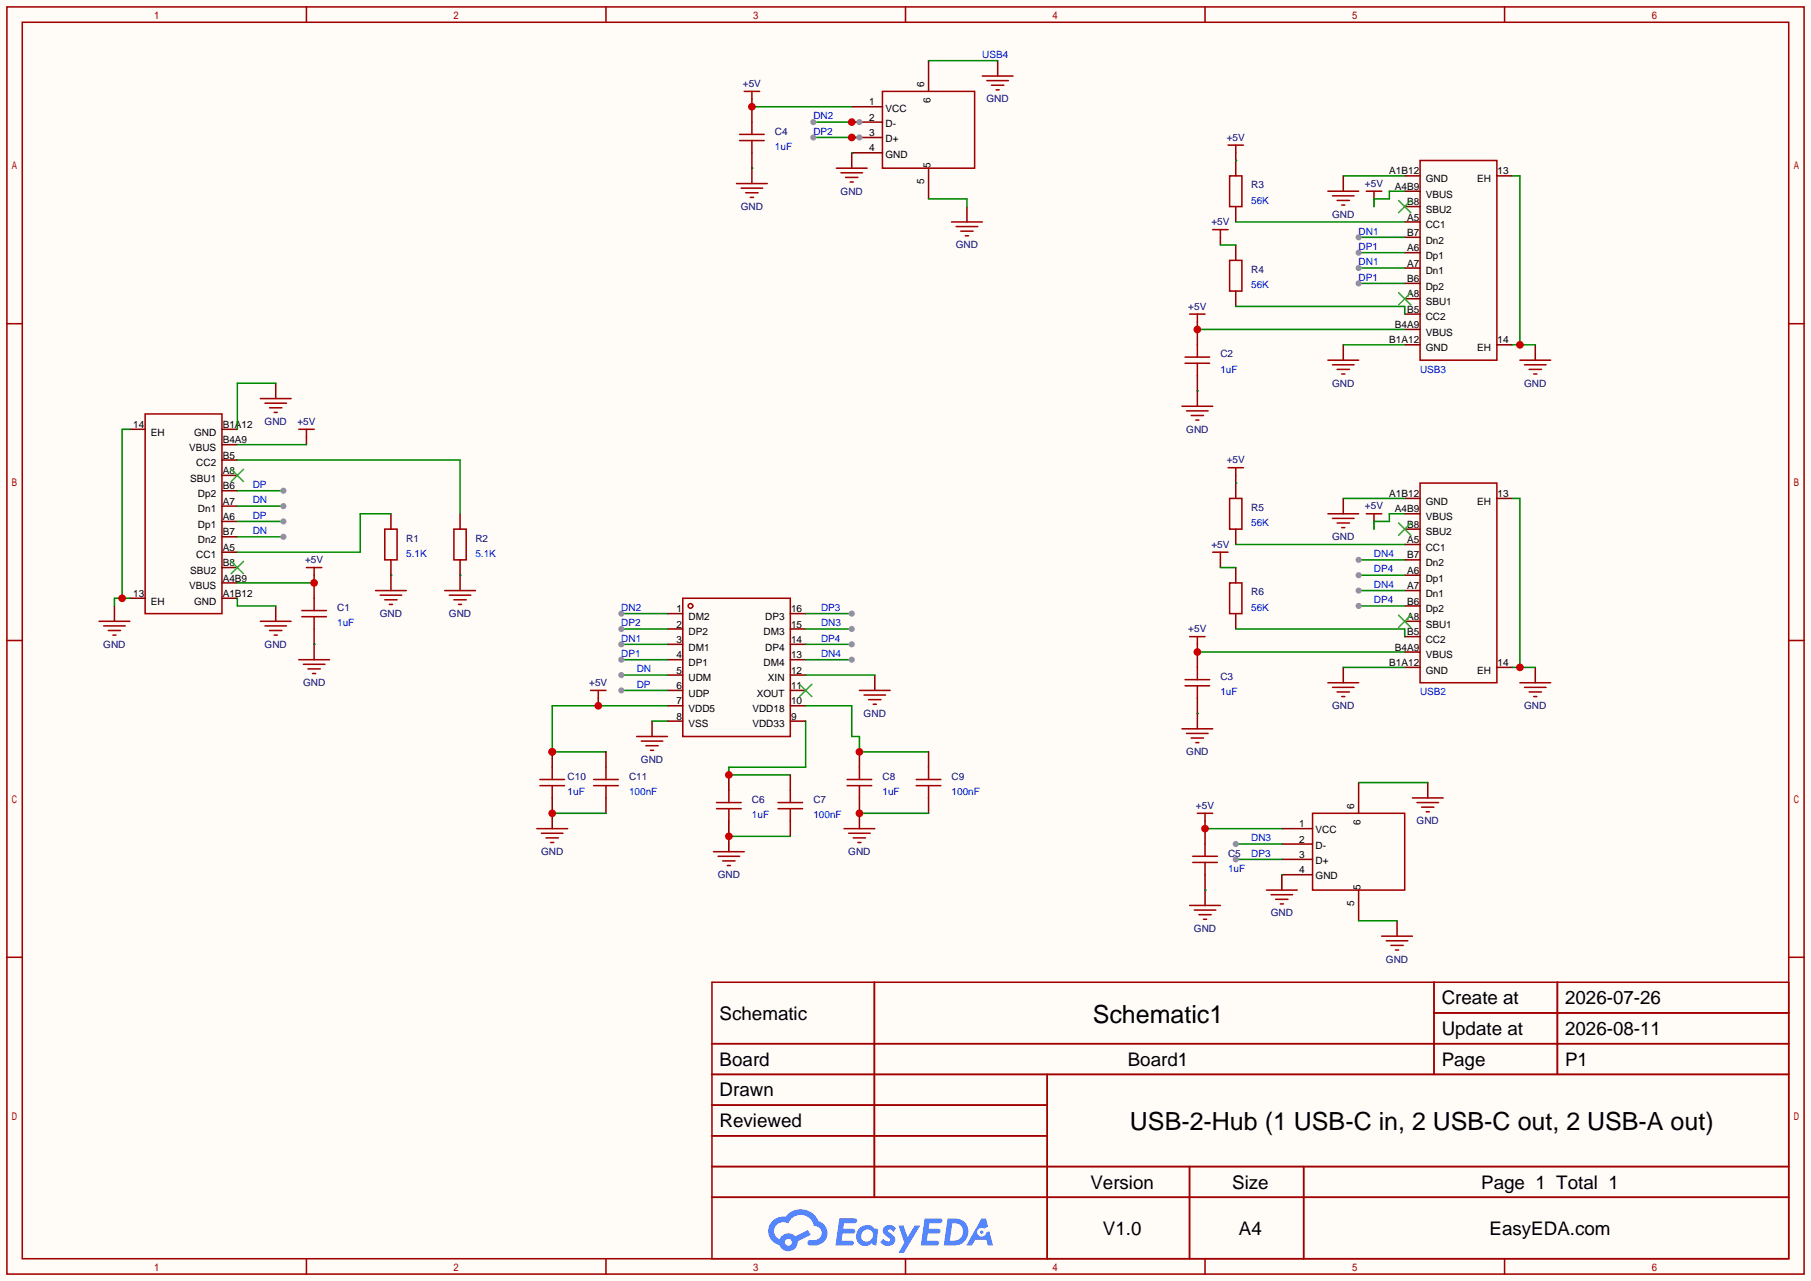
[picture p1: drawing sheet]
<svg xmlns="http://www.w3.org/2000/svg" width="299mm" height="212mm" viewBox="0 0 299 212" stroke-linecap="round" stroke-linejoin="round" font-family="sans-serif">
<path d="M0 0h299.5v211.8h-299.5z" fill="#fffcf7"/>
<g fill="none" stroke="#a10000" stroke-width=".25">
<path d="M1.1 1.1h297.2v209.6h-297.2zM3.7 3.7h292.1v204.5h-292.1zM50.7 1.1v2.6M100.2 1.1v2.6M149.7 1.1v2.6M199.3 1.1v2.6M248.8 1.1v2.6M1.1 53.5h2.6M295.8 53.5h2.5M1.1 105.9h2.6M295.8 105.9h2.5M1.1 158.3h2.6"/>
<path d="M295.8 158.3h2.5M117.7 162.4h178.1v45.8h-178.1zM117.7 172.6h178.1M117.7 177.7h178.1M144.6 162.4v35.6M173.2 177.7v30.5M237.1 162.4v15.3M237.1 167.5h58.7M257.5 162.4v15.3M117.7 182.8h55.5M117.7 192.9h178.1M117.7 187.8h55.5"/>
<path d="M117.7 198h178.1M196.7 192.9v15.3M215.6 192.9v15.3M50.7 208.2v2.5M100.2 208.2v2.5M149.7 208.2v2.5M199.3 208.2v2.5M248.8 208.2v2.5"/>
</g>
<g fill="#5487ff">
<path d="M146.3 202.8a1.3 1.3 0 0 1 1.8 .3l-.4 .6a.54 .54 0 0 0-.9-.2l.1 .1a2.32 2.32 0 0 1 1.1 1.4 1.36 1.36 0 0 1-1.1 1.1 1.36 1.36 0 0 1-1.4-.7l.6-.6a.64 .64 0 0 0 .5 .5 .64 .64 0 0 0 .6-.3l-.1-.2a1.6 1.6 0 0 1-1.1-1.6z"/>
<path d="M148.6 202.7h.8l.7 1.9 1.2-1.9h.9l-2.7 4.5h-.9l.9-1.7z"/>
<path d="M138.8 201.5h1.6a1.31 1.31 0 0 1 1.3 .2 .4 .4 0 0 1-.4 .6h-1.7l-.2 .9h1.7a.4 .4 0 0 1 .3 .4 .4 .4 0 0 1-.4 .4h-1.7l-.1 1.2h.8a1.23 1.23 0 0 1 1.1 .2 .39 .39 0 0 1-.3 .6h-2.6z"/>
<path d="M152.9 201.5h1.6a1.32 1.32 0 0 1 1.3 .2 .39 .39 0 0 1-.4 .6h-1.7l-.2 .9h1.7a.4 .4 0 0 1 .3 .4 .4 .4 0 0 1-.4 .4h-1.7l-.1 1.2h.8a1.23 1.23 0 0 1 1.1 .2 .39 .39 0 0 1-.3 .6h-2.6z"/>
<path d="M162.3 201.5h.7l.4 1.3-.7 .4a.75 .75 0 0 0-1.1 .3 .75 .75 0 0 0 .5 1 .75 .75 0 0 0 1-.6l.5-.3 .6 2.4h-.8l-.3-1h-1.8l-.6 1h-.9z"/>
<path d="M156.7 201.5l-.6 4.5h1.4a2.27 2.27 0 0 0 2.5-1.7 2.27 2.27 0 0 0-1.3-2.7zM157.5 202.3a1.5 1.5 0 0 1 1.8 1.5 1.5 1.5 0 0 1-2 1.4h-.2z"/>
<path d="M142.1 203.1a1.62 1.62 0 0 0-.4 2.1 1.62 1.62 0 0 0 2.1 .7l.3-.3 .4 .3 .4 .1 .3-2.5-.2-.3h-.4a1.58 1.58 0 0 0-2.5-.1zM142.7 203.6a.96 .96 0 0 1 1.5 0 .96 .96 0 0 1-.2 1.5 .95 .95 0 0 1-1.4-.1 .95 .95 0 0 1 .1-1.4z"/>
<path d="M127.8 201.9a2.37 2.37 0 0 0 1.1 4 1.54 1.54 0 0 0 1.8 1 1.54 1.54 0 0 0 1.2-1.6l2.2-1.1-.5-.8-2.1 1.1a1.57 1.57 0 0 0-2.6 .4 1.5 1.5 0 0 1-.7-2.1 1.5 1.5 0 0 1 2.1-.5 2.23 2.23 0 0 1 2.3-1.4 2.23 2.23 0 0 1 2 1.8 1.16 1.16 0 0 1 1.3 1.1 1.16 1.16 0 0 1-1.1 1.3h-.7a.47 .47 0 0 0-.6 .3 .47 .47 0 0 0 .5 .6 2.23 2.23 0 0 0 2.2-.7 2.23 2.23 0 0 0 .4-2.3 2.16 2.16 0 0 0-1.3-1.1 3.2 3.2 0 0 0-5.4-.7l-1.1 .1zM129.8 205.4a.58 .58 0 0 1 1.1 0 .58 .58 0 0 1-1.1 0z"/>
<circle cx="162.3" cy="203.8" r=".28"/>
</g>
<g fill="none" stroke="#a10000" stroke-width=".25">
<path d="M145.9 15.1h15.3v12.7h-15.3zM121.8 30.4h5.1M122.6 31.1h3.5M123.3 31.9h2M124.1 32.6h.5M234.8 26.5h12.7v33.1h-12.7zM24 68.5h12.7v33h-12.7zM43.1 65.9h5M43.8 66.7h3.6M44.6 67.4h2M45.3 68.2h.5M49.4 71h2.5"/>
<path d="M50.7 71v1.3M195.5 67.2h5M196.2 67.9h3.6M197 68.7h2M197.7 69.5h.5M234.8 79.9h12.7v33h-12.7zM50.7 93.9h2.5M51.9 93.9v1.2M62.1 97.7h5.1M62.9 98.4h3.5M63.6 99.2h2.1M64.4 99.9h.5"/>
<path d="M73.5 97.7h5.1M74.3 98.4h3.6M75.1 99.2h2M75.8 99.9h.5M112.9 98.9h17.8v22.9h-17.8zM16.4 102.7h5.1M17.1 103.5h3.6M17.9 104.3h2M18.7 105h.5M43.1 102.7h5M43.8 103.5h3.6M44.6 104.3h2"/>
<path d="M45.3 105h.5M49.4 109.1h5.1M50.2 109.9h3.5M50.9 110.6h2.1M51.7 111.4h.5M97.7 114.2h2.5M98.9 114.2v1.2M142.1 114.2h5.1M142.9 114.9h3.5M143.6 115.7h2.1M144.4 116.5h.5M105.3 121.8h5.1"/>
<path d="M106 122.6h3.6M106.8 123.3h2M107.6 124.1h.5M195.5 120.5h5M196.2 121.3h3.6M197 122h2M197.7 122.8h.5M217 134.5h15.3v12.7h-15.3zM196.7 149.7h5.1M197.5 150.5h3.5M198.2 151.3h2.1M199 152h.5"/>
<circle cx="114.2" cy="100.2" r=".38"/>
</g>
<g fill="none" stroke="#870000" stroke-width=".25">
<path d="M140.8 17.7h5.1M153.5 10v5.1M124.3 27.8v2.6M140.8 25.3h5.1M140.8 22.7h5.1M140.8 20.2h5.1M153.5 27.8v5.1M232.3 29.1h2.5M232.3 31.6h2.5M232.3 34.2h2.5M232.3 36.7h2.5M232.3 39.2h2.5"/>
<path d="M247.5 29.1h2.6M232.3 41.8h2.5M232.3 44.3h2.5M232.3 46.9h2.5M232.3 49.4h2.5M232.3 51.9h2.5M232.3 54.5h2.5M232.3 57h2.5M247.5 57h2.6M21.5 71h2.5M36.7 78.6h2.5M36.7 76.1h2.5"/>
<path d="M36.7 73.5h2.5M36.7 71h2.5M45.6 63.4v2.5M50.7 72.3v1.2M198 64.6v2.6M21.5 98.9h2.5M36.7 98.9h2.5M36.7 96.4h2.5M36.7 93.9h2.5M36.7 91.3h2.5M36.7 88.8h2.5M36.7 86.2h2.5"/>
<path d="M36.7 83.7h2.5M36.7 81.2h2.5M51.9 95.1v1.3M64.6 95.1v2.6M76.1 95.1v2.6M232.3 82.4h2.5M232.3 85h2.5M232.3 87.5h2.5M232.3 90h2.5M232.3 92.6h2.5M232.3 95.1h2.5M232.3 97.7h2.5"/>
<path d="M247.5 82.4h2.6M18.9 100.2v2.5M45.6 100.2v2.5M51.9 106.6v2.5M98.9 115.4v1.3M107.8 119.3v2.5M110.4 101.5h2.5M110.4 104h2.5M110.4 106.6h2.5M110.4 109.1h2.5M110.4 111.6h2.5M110.4 114.2h2.5"/>
<path d="M110.4 116.7h2.5M110.4 119.3h2.5M130.7 101.5h2.5M130.7 104h2.5M130.7 106.6h2.5M130.7 109.1h2.5M130.7 111.6h2.5M130.7 114.2h2.5M130.7 116.7h2.5M130.7 119.3h2.5M144.7 111.6v2.6M198 118v2.5"/>
<path d="M232.3 100.2h2.5M232.3 102.7h2.5M232.3 105.3h2.5M232.3 107.8h2.5M232.3 110.4h2.5M247.5 110.4h2.6M212 139.6h5M212 137h5M224.7 129.4v5.1M199.3 147.2v2.5M212 144.7h5M212 142.1h5"/>
<path d="M224.7 147.2v5.1"/>
</g>
<g fill="none" stroke="#3c3" stroke-width=".25">
<path d="M231.3 33.1l2 2.1M233.3 33.1l-2 2.1M231.3 48.4l2 2M233.3 48.4l-2 2M38.2 77.6l2.1 2M40.3 77.6l-2.1 2M38.2 92.8l2.1 2.1M40.3 92.8l-2.1 2.1M231.3 86.5l2 2M233.3 86.5l-2 2M132.2 113.2l2 2M134.2 113.2l-2 2"/>
<path d="M231.3 101.7l2 2.1M233.3 101.7l-2 2.1"/>
</g>
<path d="M21.5 71h-1.3v27.9M39.2 73.5h11.5M45.6 63.4h-6.4v7.6M21.5 98.9h-2.6v1.3M39.2 96.4h12.7M39.2 98.9v1.3h6.4" fill="none" stroke="#008700" stroke-width=".25"/>
<circle cx="20.2" cy="98.9" r=".63" fill="#c00"/>
<path d="M63.6 87.5h2.1v5.1h-2.1zM75.1 87.5h2v5.1h-2z" fill="none" stroke="#a10000" stroke-width=".25"/>
<path d="M64.6 85v2.5M64.6 92.6v2.5M76.1 85v2.5M76.1 92.6v2.5" fill="none" stroke="#870000" stroke-width=".25"/>
<path d="M39.2 76.1h36.9v8.9M64.6 95.1h.1M64.6 85h-5v6.3h-20.4M76.1 95.1h.1M102.7 114.2h7.7" fill="none" stroke="#008700" stroke-width=".25"/>
<circle cx="102.7" cy="114.2" r=".51" fill="#999"/>
<path d="M39.2 86.2h7.7" fill="none" stroke="#008700" stroke-width=".25"/>
<circle cx="46.9" cy="86.2" r=".51" fill="#999"/>
<path d="M39.2 81.2h7.7" fill="none" stroke="#008700" stroke-width=".25"/>
<circle cx="46.9" cy="81.2" r=".51" fill="#999"/>
<path d="M39.2 83.7h7.7" fill="none" stroke="#008700" stroke-width=".25"/>
<circle cx="46.9" cy="83.7" r=".51" fill="#999"/>
<path d="M102.7 111.6h7.7" fill="none" stroke="#008700" stroke-width=".25"/>
<circle cx="102.7" cy="111.6" r=".51" fill="#999"/>
<path d="M39.2 88.8h7.7" fill="none" stroke="#008700" stroke-width=".25"/>
<circle cx="46.9" cy="88.8" r=".51" fill="#999"/>
<path d="M107.8 119.3h2.6M110.4 116.7h-19.1v7.6h8.9" fill="none" stroke="#008700" stroke-width=".25"/>
<g fill="#c00">
<circle cx="98.9" cy="116.7" r=".63"/>
<circle cx="91.3" cy="124.3" r=".63"/>
</g>
<path d="M224.7 41.8h7.6M133.2 111.6h11.5" fill="none" stroke="#008700" stroke-width=".25"/>
<circle cx="224.7" cy="41.8" r=".51" fill="#999"/>
<path d="M102.7 109.1h7.7" fill="none" stroke="#008700" stroke-width=".25"/>
<circle cx="102.7" cy="109.1" r=".51" fill="#999"/>
<path d="M224.7 46.9h7.6" fill="none" stroke="#008700" stroke-width=".25"/>
<circle cx="224.7" cy="46.9" r=".51" fill="#999"/>
<path d="M224.7 39.2h7.6" fill="none" stroke="#008700" stroke-width=".25"/>
<circle cx="224.7" cy="39.2" r=".51" fill="#999"/>
<path d="M102.7 106.6h7.7" fill="none" stroke="#008700" stroke-width=".25"/>
<circle cx="102.7" cy="106.6" r=".51" fill="#999"/>
<path d="M224.7 44.3h7.6" fill="none" stroke="#008700" stroke-width=".25"/>
<circle cx="224.7" cy="44.3" r=".51" fill="#999"/>
<path d="M102.7 104h7.7" fill="none" stroke="#008700" stroke-width=".25"/>
<circle cx="102.7" cy="104" r=".51" fill="#999"/>
<path d="M134.5 22.7h7.6" fill="none" stroke="#008700" stroke-width=".25"/>
<circle cx="140.8" cy="22.7" r=".63" fill="#c00"/>
<g fill="#999">
<circle cx="142.1" cy="22.7" r=".51"/>
<circle cx="134.5" cy="22.7" r=".51"/>
</g>
<path d="M102.7 101.5h7.7" fill="none" stroke="#008700" stroke-width=".25"/>
<circle cx="102.7" cy="101.5" r=".51" fill="#999"/>
<path d="M134.5 20.2h7.6" fill="none" stroke="#008700" stroke-width=".25"/>
<circle cx="140.8" cy="20.2" r=".63" fill="#c00"/>
<g fill="#999">
<circle cx="142.1" cy="20.2" r=".51"/>
<circle cx="134.5" cy="20.2" r=".51"/>
</g>
<path d="M224.7 100.2h7.6" fill="none" stroke="#008700" stroke-width=".25"/>
<circle cx="224.7" cy="100.2" r=".51" fill="#999"/>
<path d="M224.7 95.1h7.6" fill="none" stroke="#008700" stroke-width=".25"/>
<circle cx="224.7" cy="95.1" r=".51" fill="#999"/>
<path d="M133.2 101.5h7.6" fill="none" stroke="#008700" stroke-width=".25"/>
<circle cx="140.8" cy="101.5" r=".51" fill="#999"/>
<path d="M224.7 92.6h7.6" fill="none" stroke="#008700" stroke-width=".25"/>
<circle cx="224.7" cy="92.6" r=".51" fill="#999"/>
<path d="M224.7 97.7h7.6" fill="none" stroke="#008700" stroke-width=".25"/>
<circle cx="224.7" cy="97.7" r=".51" fill="#999"/>
<path d="M133.2 104h7.6" fill="none" stroke="#008700" stroke-width=".25"/>
<circle cx="140.8" cy="104" r=".51" fill="#999"/>
<path d="M204.3 142.1h7.7" fill="none" stroke="#008700" stroke-width=".25"/>
<circle cx="204.3" cy="142.1" r=".51" fill="#999"/>
<path d="M133.2 106.6h7.6" fill="none" stroke="#008700" stroke-width=".25"/>
<circle cx="140.8" cy="106.6" r=".51" fill="#999"/>
<path d="M204.3 139.6h7.7" fill="none" stroke="#008700" stroke-width=".25"/>
<circle cx="204.3" cy="139.6" r=".51" fill="#999"/>
<path d="M133.2 109.1h7.6" fill="none" stroke="#008700" stroke-width=".25"/>
<circle cx="140.8" cy="109.1" r=".51" fill="#999"/>
<path d="M140.8 25.3v2.5M222.1 29.1v2.5M222.1 57v2.6M253.9 57v2.6M222.1 82.4v2.6M222.1 110.4v2.5M253.9 110.4v2.5M212 144.7v2.5" fill="none" stroke="#870000" stroke-width=".25"/>
<g fill="none" stroke="#a10000" stroke-width=".25">
<path d="M138.3 27.8h5.1M139.1 28.6h3.5M139.8 29.3h2.1M140.6 30.1h.5M219.6 31.6h5.1M220.3 32.4h3.6M221.1 33.1h2M221.9 33.9h.5M219.6 59.6h5.1M251.3 59.6h5.1M220.3 60.3h3.6M221.1 61.1h2"/>
<path d="M221.9 61.8h.5M252.1 60.3h3.6M252.9 61.1h2M253.6 61.8h.5M219.6 85h5.1M220.3 85.7h3.6M221.1 86.5h2M221.9 87.2h.5M219.6 112.9h5.1M220.3 113.7h3.6M221.1 114.4h2M221.9 115.2h.5"/>
<path d="M251.3 112.9h5.1M252.1 113.7h3.6M252.9 114.4h2M253.6 115.2h.5M209.4 147.2h5.1M210.2 148h3.5M210.9 148.7h2.1M211.7 149.5h.5"/>
</g>
<path d="M140.8 25.3h.1M222.1 29.1h10.2M198 54.5h34.3M222.1 57h10.2M222.1 82.4h10.2M250.1 82.4h1.2v28M222.1 110.4h10.2M250.1 110.4h3.8M212 144.7h.1" fill="none" stroke="#008700" stroke-width=".25"/>
<circle cx="251.3" cy="110.4" r=".63" fill="#c00"/>
<path d="M250.1 29.1h1.2v27.9M250.1 57h3.8" fill="none" stroke="#008700" stroke-width=".25"/>
<circle cx="251.3" cy="57" r=".63" fill="#c00"/>
<g fill="none" stroke="#870000" stroke-width=".25">
<path d="M124.3 16.4v1.3M165 10v2.6M159.9 34.2v2.5M201.8 39.2v1.3M204.3 25.3v3.8M204.3 34.2v2.5M227.2 32.9v1.3M198 53.2v1.3M204.3 40.5v2.6M204.3 48.1v2.6M204.3 78.6v3.8M51.9 96.4v2.5"/>
<path d="M201.8 92.6v1.3M204.3 87.5v2.5M204.3 93.9v2.5M227.2 86.2v1.3M198 106.6v1.2M204.3 101.5v2.5M199.3 135.8v1.2M236.1 129.4v2.6M231 152.3v2.5"/>
</g>
<g fill="none" stroke="#a10000" stroke-width=".25">
<path d="M123.1 15.1h2.5M124.3 15.1v1.3M162.4 12.6h5.1M163.2 13.3h3.6M164 14.1h2M164.7 14.9h.5M157.4 36.7h5M158.1 37.5h3.6M158.9 38.2h2M159.6 39h.5M200.5 38h2.6M201.8 38v1.2"/>
<path d="M203.1 24h2.5M203.3 29.1h2.1v5.1h-2.1zM204.3 24v1.3M225.9 31.6h2.6M227.2 31.6v1.3M196.7 51.9h2.6M198 51.9v1.3M203.3 43.1h2.1v5h-2.1zM203.1 77.3h2.5M204.3 77.3v1.3M200.5 91.3h2.6M201.8 91.3v1.3"/>
<path d="M203.3 82.4h2.1v5.1h-2.1zM203.3 96.4h2.1v5.1h-2.1zM225.9 85h2.6M227.2 85v1.2M196.7 105.3h2.6M198 105.3v1.3M198 134.5h2.5M199.3 134.5v1.3M233.6 132h5M234.3 132.7h3.6M235.1 133.5h2M235.8 134.2h.5"/>
<path d="M228.5 154.8h5.1M229.2 155.6h3.6M230 156.3h2M230.8 157.1h.5"/>
</g>
<g fill="none" stroke="#008700" stroke-width=".25">
<path d="M124.3 17.7h16.5M153.5 10h11.5M153.5 32.9h6.4v1.3M204.3 26.5h.1M204.3 36.7h28M232.3 31.6h-2.6v1.3h-2.5v1.3M201.8 40.5h2.5M204.3 50.7h28v1.2M204.3 79.9h.1M201.8 93.9h2.5M204.3 90h28M232.3 85h-2.6v1.2h-2.5v1.3"/>
<path d="M198 107.8h34.3M204.3 104h28v1.3M199.3 137h12.7M224.7 129.4h11.4M224.7 152.3h6.3"/>
</g>
<circle cx="51.9" cy="96.4" r=".63" fill="#c00"/>
<path d="M51.9 104v2.6M199.3 137v2.6" fill="none" stroke="#870000" stroke-width=".25"/>
<path d="M51.9 98.9v2.1M49.9 101h4.1M49.9 102h4.1M51.9 102v2" fill="none" stroke="#a10000" stroke-width=".25"/>
<circle cx="199.3" cy="137" r=".63" fill="#c00"/>
<path d="M124.3 17.7v2.5M199.3 144.7v2.5" fill="none" stroke="#870000" stroke-width=".25"/>
<path d="M199.3 139.6v2M197.2 141.6h4.1M197.2 142.6h4.1M199.3 142.6v2.1" fill="none" stroke="#a10000" stroke-width=".25"/>
<circle cx="124.3" cy="17.7" r=".63" fill="#c00"/>
<path d="M124.3 25.3v2.5M198 107.8v2.6" fill="none" stroke="#870000" stroke-width=".25"/>
<path d="M122.3 22.2h4.1M122.3 23.2h4.1M124.3 20.2v2M124.3 23.2v2.1" fill="none" stroke="#a10000" stroke-width=".25"/>
<circle cx="198" cy="107.8" r=".63" fill="#c00"/>
<path d="M198 54.5v2.5M198 115.4v2.6" fill="none" stroke="#870000" stroke-width=".25"/>
<path d="M196 112.4h4M196 113.4h4M198 110.4v2M198 113.4v2" fill="none" stroke="#a10000" stroke-width=".25"/>
<circle cx="198" cy="54.5" r=".63" fill="#c00"/>
<path d="M198 62.1v2.5M100.2 124.3v2.6M100.2 132v2.5M142.1 124.3v2.6" fill="none" stroke="#870000" stroke-width=".25"/>
<path d="M196 59.1h4M198 57v2.1M196 60.1h4M198 60.1v2M98.2 128.9h4M98.2 129.9h4M100.2 126.9v2M100.2 129.9v2.1" fill="none" stroke="#a10000" stroke-width=".25"/>
<path d="M124.3 27.8h.1M51.9 106.6h.1M133.2 116.7h7.6v5.1h1.3v2.5h11.4M133.2 119.3v7.6h-12.7v1.2h10.2M198 118h.1M199.3 147.2h.1" fill="none" stroke="#008700" stroke-width=".25"/>
<circle cx="142.1" cy="124.3" r=".63" fill="#c00"/>
<path d="M120.5 128.1v2.6M142.1 132v2.5M153.5 124.3v2.6M153.5 132v2.5" fill="none" stroke="#870000" stroke-width=".25"/>
<path d="M140.1 128.9h4M140.1 129.9h4M142.1 126.9v2M142.1 129.9v2.1M151.5 128.9h4.1M151.5 129.9h4.1M153.5 126.9v2M153.5 129.9v2.1" fill="none" stroke="#a10000" stroke-width=".25"/>
<circle cx="120.5" cy="128.1" r=".63" fill="#c00"/>
<path d="M91.3 124.3v2.6M120.5 135.8v2.5M130.7 128.1v2.6M130.7 135.8v2.5" fill="none" stroke="#870000" stroke-width=".25"/>
<path d="M118.5 132.7h4.1M118.5 133.7h4.1M120.5 130.7v2M120.5 133.7v2.1M128.7 132.7h4M128.7 133.7h4M130.7 130.7v2M130.7 133.7v2.1" fill="none" stroke="#a10000" stroke-width=".25"/>
<circle cx="91.3" cy="124.3" r=".63" fill="#c00"/>
<path d="M91.3 132v5" fill="none" stroke="#870000" stroke-width=".25"/>
<path d="M89.3 128.9h4M89.3 129.9h4M91.3 126.9v2M91.3 129.9v2.1" fill="none" stroke="#a10000" stroke-width=".25"/>
<path d="M91.3 134.5h8.9M120.5 138.3h10.2M142.1 134.5h11.4" fill="none" stroke="#008700" stroke-width=".25"/>
<circle cx="91.3" cy="134.5" r=".63" fill="#c00"/>
<path d="M88.8 137h5.1M89.5 137.8h3.6M90.3 138.6h2M91.1 139.3h.5" fill="none" stroke="#a10000" stroke-width=".25"/>
<path d="M142.1 134.5v2.5" fill="none" stroke="#870000" stroke-width=".25"/>
<circle cx="142.1" cy="134.5" r=".63" fill="#c00"/>
<path d="M139.6 137h5.1M140.3 137.8h3.6M141.1 138.6h2M141.9 139.3h.5" fill="none" stroke="#a10000" stroke-width=".25"/>
<path d="M120.5 138.3v2.5" fill="none" stroke="#870000" stroke-width=".25"/>
<circle cx="120.5" cy="138.3" r=".63" fill="#c00"/>
<path d="M118 140.8h5.1M118.7 141.6h3.6M119.5 142.4h2M120.3 143.1h.5" fill="none" stroke="#a10000" stroke-width=".25"/>
<path d="M198 64.6h.1" fill="none" stroke="#008700" stroke-width=".25"/>
<g font-size="4.1">
<text x="180.7" y="169.1">Schematic1</text>
<text x="186.8" y="186.9">USB-2-Hub (1 USB-C in, 2 USB-C out, 2 USB-A out)</text>
</g>
<g font-size="3.1">
<text x="238.4" y="166.1">Create at</text>
<text x="258.8" y="166.1">2026-07-26</text>
<text x="119" y="168.6">Schematic</text>
<text x="238.4" y="171.1">Update at</text>
<text x="258.8" y="171.1">2026-08-11</text>
<text x="119" y="176.2">Board</text>
<text x="186.5" y="176.2">Board1</text>
<text x="238.4" y="176.2">Page</text>
<text x="258.8" y="176.2">P1</text>
<text x="119" y="181.3">Drawn</text>
<text x="119" y="186.4">Reviewed</text>
<text x="180.3" y="196.5">Version</text>
<text x="203.8" y="196.5">Size</text>
<text x="244.9" y="196.5">Page 1 Total 1</text>
<text x="182.4" y="204.2">V1.0</text>
<text x="204.9" y="204.2">A4</text>
<text x="246.3" y="204.2">EasyEDA.com</text>
</g>
<g font-size="1.7" fill="#00f">
<text x="162.4" y="9.6">USB4</text>
<text x="134.5" y="22.3">DP2</text>
<text x="134.5" y="19.7">DN2</text>
<text x="128.1" y="24.8">1uF</text>
<text x="206.9" y="33.7">56K</text>
<text x="224.7" y="41.3">DP1</text>
<text x="224.7" y="38.8">DN1</text>
<text x="206.9" y="47.7">56K</text>
<text x="224.7" y="46.4">DP1</text>
<text x="224.7" y="43.9">DN1</text>
<text x="201.8" y="61.6">1uF</text>
<text x="234.8" y="61.6">USB3</text>
<text x="41.8" y="80.7">DP</text>
<text x="41.8" y="83.2">DN</text>
<text x="41.8" y="85.8">DP</text>
<text x="41.8" y="88.3">DN</text>
<text x="206.9" y="87">56K</text>
<text x="67.2" y="92.1">5.1K</text>
<text x="78.6" y="92.1">5.1K</text>
<text x="227.2" y="94.7">DP4</text>
<text x="227.2" y="92.1">DN4</text>
<text x="102.7" y="101">DN2</text>
<text x="135.8" y="101">DP3</text>
<text x="206.9" y="101">56K</text>
<text x="227.2" y="99.7">DP4</text>
<text x="227.2" y="97.2">DN4</text>
<text x="55.8" y="103.6">1uF</text>
<text x="102.7" y="106.1">DN1</text>
<text x="102.7" y="103.6">DP2</text>
<text x="135.8" y="103.6">DN3</text>
<text x="135.8" y="106.1">DP4</text>
<text x="102.7" y="108.6">DP1</text>
<text x="105.3" y="113.7">DP</text>
<text x="105.3" y="111.2">DN</text>
<text x="135.8" y="108.6">DN4</text>
<text x="201.8" y="115">1uF</text>
<text x="234.8" y="115">USB2</text>
<text x="93.9" y="131.5">1uF</text>
<text x="104" y="131.5">100nF</text>
<text x="145.9" y="131.5">1uF</text>
<text x="157.4" y="131.5">100nF</text>
<text x="124.3" y="135.3">1uF</text>
<text x="134.5" y="135.3">100nF</text>
<text x="206.9" y="141.7">DP3</text>
<text x="206.9" y="139.1">DN3</text>
<text x="203.1" y="144.2">1uF</text>
</g>
<g font-size="1.7" fill="#000080">
<text x="122.8" y="14.4">+5V</text>
<text x="163.1" y="16.9">GND</text>
<text x="128.1" y="22.3">C4</text>
<text x="202.8" y="23.3">+5V</text>
<text x="122.5" y="34.7">GND</text>
<text x="139" y="32.2">GND</text>
<text x="206.9" y="31.2">R3</text>
<text x="220.3" y="36">GND</text>
<text x="225.7" y="30.9">+5V</text>
<text x="158.1" y="41.1">GND</text>
<text x="200.3" y="37.3">+5V</text>
<text x="206.9" y="45.1">R4</text>
<text x="196.5" y="51.2">+5V</text>
<text x="201.8" y="59.1">C2</text>
<text x="220.3" y="63.9">GND</text>
<text x="252" y="63.9">GND</text>
<text x="43.8" y="70.3">GND</text>
<text x="49.2" y="70.3">+5V</text>
<text x="196.2" y="71.5">GND</text>
<text x="202.8" y="76.6">+5V</text>
<text x="67.2" y="89.6">R1</text>
<text x="78.6" y="89.6">R2</text>
<text x="206.9" y="84.5">R5</text>
<text x="220.3" y="89.3">GND</text>
<text x="225.7" y="84.2">+5V</text>
<text x="50.4" y="93.1">+5V</text>
<text x="200.3" y="90.6">+5V</text>
<text x="55.8" y="101">C1</text>
<text x="206.9" y="98.5">R6</text>
<text x="17.1" y="107.1">GND</text>
<text x="43.8" y="107.1">GND</text>
<text x="62.8" y="102">GND</text>
<text x="74.2" y="102">GND</text>
<text x="196.5" y="104.6">+5V</text>
<text x="50.1" y="113.5">GND</text>
<text x="97.4" y="113.5">+5V</text>
<text x="201.8" y="112.4">C3</text>
<text x="142.8" y="118.5">GND</text>
<text x="220.3" y="117.3">GND</text>
<text x="252" y="117.3">GND</text>
<text x="196.2" y="124.9">GND</text>
<text x="93.9" y="129">C10</text>
<text x="104" y="129">C11</text>
<text x="106" y="126.2">GND</text>
<text x="145.9" y="129">C8</text>
<text x="157.4" y="129">C9</text>
<text x="124.3" y="132.8">C6</text>
<text x="134.5" y="132.8">C7</text>
<text x="197.8" y="133.8">+5V</text>
<text x="234.3" y="136.3">GND</text>
<text x="89.5" y="141.4">GND</text>
<text x="140.3" y="141.4">GND</text>
<text x="203.1" y="141.7">C5</text>
<text x="118.7" y="145.2">GND</text>
<text x="197.4" y="154.1">GND</text>
<text x="210.1" y="151.6">GND</text>
<text x="229.2" y="159.2">GND</text>
</g>
<g font-size="1.7">
<text x="143.7" y="17.4">1</text>
<text x="152.8" y="14.3" transform="rotate(-90 152.8 14.3)">6</text>
<text x="153.8" y="17" transform="rotate(-90 153.8 17)">6</text>
<text x="143.7" y="22.5">3</text>
<text x="143.7" y="20">2</text>
<text x="146.4" y="23.5">D+</text>
<text x="146.4" y="21">D-</text>
<text x="146.4" y="18.4">VCC</text>
<text x="143.7" y="25">4</text>
<text x="146.4" y="26.1">GND</text>
<text x="153.8" y="27.8" transform="rotate(-90 153.8 27.8)">5</text>
<text x="229.7" y="28.9">A1B12</text>
<text x="247.6" y="28.9">13</text>
<text x="152.8" y="30.5" transform="rotate(-90 152.8 30.5)">5</text>
<text x="230.6" y="31.4">A4B9</text>
<text x="232.7" y="33.9">B8</text>
<text x="235.8" y="30.1">GND</text>
<text x="235.8" y="32.7">VBUS</text>
<text x="235.8" y="35.2">SBU2</text>
<text x="244.3" y="30.1">EH</text>
<text x="232.7" y="36.5">A5</text>
<text x="232.7" y="39">B7</text>
<text x="232.7" y="41.6">A6</text>
<text x="235.8" y="37.7">CC1</text>
<text x="235.8" y="40.3">Dn2</text>
<text x="232.7" y="44.1">A7</text>
<text x="232.7" y="46.6">B6</text>
<text x="235.8" y="42.8">Dp1</text>
<text x="235.8" y="45.4">Dn1</text>
<text x="235.8" y="47.9">Dp2</text>
<text x="232.7" y="49.2">A8</text>
<text x="232.7" y="51.7">B5</text>
<text x="235.8" y="50.4">SBU1</text>
<text x="235.8" y="53">CC2</text>
<text x="229.7" y="56.8">B1A12</text>
<text x="230.6" y="54.3">B4A9</text>
<text x="235.8" y="55.5">VBUS</text>
<text x="235.8" y="58.1">GND</text>
<text x="244.3" y="58.1">EH</text>
<text x="247.6" y="56.8">14</text>
<text x="22" y="70.8">14</text>
<text x="36.8" y="70.8">B1A12</text>
<text x="24.9" y="72">EH</text>
<text x="31.3" y="74.6">VBUS</text>
<text x="32.1" y="72">GND</text>
<text x="32.5" y="77.1">CC2</text>
<text x="36.8" y="75.8">B5</text>
<text x="36.8" y="73.3">B4A9</text>
<text x="31.4" y="79.7">SBU1</text>
<text x="32.7" y="82.2">Dp2</text>
<text x="36.8" y="83.5">A7</text>
<text x="36.8" y="80.9">B6</text>
<text x="36.8" y="78.4">A8</text>
<text x="229.7" y="82.2">A1B12</text>
<text x="235.8" y="83.5">GND</text>
<text x="244.3" y="83.5">EH</text>
<text x="247.6" y="82.2">13</text>
<text x="32.7" y="89.8">Dn2</text>
<text x="32.7" y="87.3">Dp1</text>
<text x="32.7" y="84.7">Dn1</text>
<text x="36.8" y="88.5">B7</text>
<text x="36.8" y="86">A6</text>
<text x="230.6" y="84.7">A4B9</text>
<text x="232.7" y="87.3">B8</text>
<text x="232.7" y="89.8">A5</text>
<text x="235.8" y="86">VBUS</text>
<text x="235.8" y="88.5">SBU2</text>
<text x="31.4" y="94.9">SBU2</text>
<text x="32.5" y="92.4">CC1</text>
<text x="36.8" y="93.6">B8</text>
<text x="36.8" y="91.1">A5</text>
<text x="232.7" y="92.4">B7</text>
<text x="232.7" y="94.9">A6</text>
<text x="235.8" y="91.1">CC1</text>
<text x="235.8" y="93.6">Dn2</text>
<text x="22" y="98.7">13</text>
<text x="24.9" y="100">EH</text>
<text x="31.3" y="97.4">VBUS</text>
<text x="32.1" y="100">GND</text>
<text x="36.8" y="98.7">A1B12</text>
<text x="36.8" y="96.2">A4B9</text>
<text x="111.9" y="101.2">1</text>
<text x="130.8" y="101.2">16</text>
<text x="232.7" y="97.4">A7</text>
<text x="232.7" y="100">B6</text>
<text x="235.8" y="96.2">Dp1</text>
<text x="235.8" y="98.7">Dn1</text>
<text x="235.8" y="101.2">Dp2</text>
<text x="111.9" y="103.8">2</text>
<text x="111.9" y="106.3">3</text>
<text x="113.8" y="102.5">DM2</text>
<text x="113.8" y="105.1">DP2</text>
<text x="113.8" y="107.6">DM1</text>
<text x="126.3" y="105.1">DM3</text>
<text x="126.5" y="107.6">DP4</text>
<text x="126.5" y="102.5">DP3</text>
<text x="130.8" y="106.3">14</text>
<text x="130.8" y="103.8">15</text>
<text x="230.6" y="107.6">B4A9</text>
<text x="232.7" y="102.5">A8</text>
<text x="232.7" y="105.1">B5</text>
<text x="235.8" y="103.8">SBU1</text>
<text x="235.8" y="106.3">CC2</text>
<text x="111.9" y="108.9">4</text>
<text x="111.9" y="111.4">5</text>
<text x="111.9" y="113.9">6</text>
<text x="113.8" y="110.1">DP1</text>
<text x="113.8" y="112.7">UDM</text>
<text x="126.3" y="110.1">DM4</text>
<text x="127" y="112.7">XIN</text>
<text x="130.8" y="113.9">11</text>
<text x="130.8" y="111.4">12</text>
<text x="130.8" y="108.9">13</text>
<text x="229.7" y="110.1">B1A12</text>
<text x="235.8" y="108.9">VBUS</text>
<text x="235.8" y="111.4">GND</text>
<text x="244.3" y="111.4">EH</text>
<text x="247.6" y="110.1">14</text>
<text x="111.9" y="116.5">7</text>
<text x="111.9" y="119">8</text>
<text x="113.8" y="115.2">UDP</text>
<text x="113.8" y="117.8">VDD5</text>
<text x="124.4" y="117.8">VDD18</text>
<text x="125.1" y="115.2">XOUT</text>
<text x="130.8" y="119">9</text>
<text x="130.8" y="116.5">10</text>
<text x="113.8" y="120.3">VSS</text>
<text x="124.4" y="120.3">VDD33</text>
<text x="214.9" y="136.8">1</text>
<text x="217.6" y="137.8">VCC</text>
<text x="223.9" y="133.7" transform="rotate(-90 223.9 133.7)">6</text>
<text x="225" y="136.4" transform="rotate(-90 225 136.4)">6</text>
<text x="214.9" y="141.9">3</text>
<text x="214.9" y="139.3">2</text>
<text x="217.6" y="142.9">D+</text>
<text x="217.6" y="140.4">D-</text>
<text x="214.9" y="144.4">4</text>
<text x="217.6" y="145.4">GND</text>
<text x="223.9" y="149.9" transform="rotate(-90 223.9 149.9)">5</text>
<text x="225" y="147.2" transform="rotate(-90 225 147.2)">5</text>
</g>
</svg>
